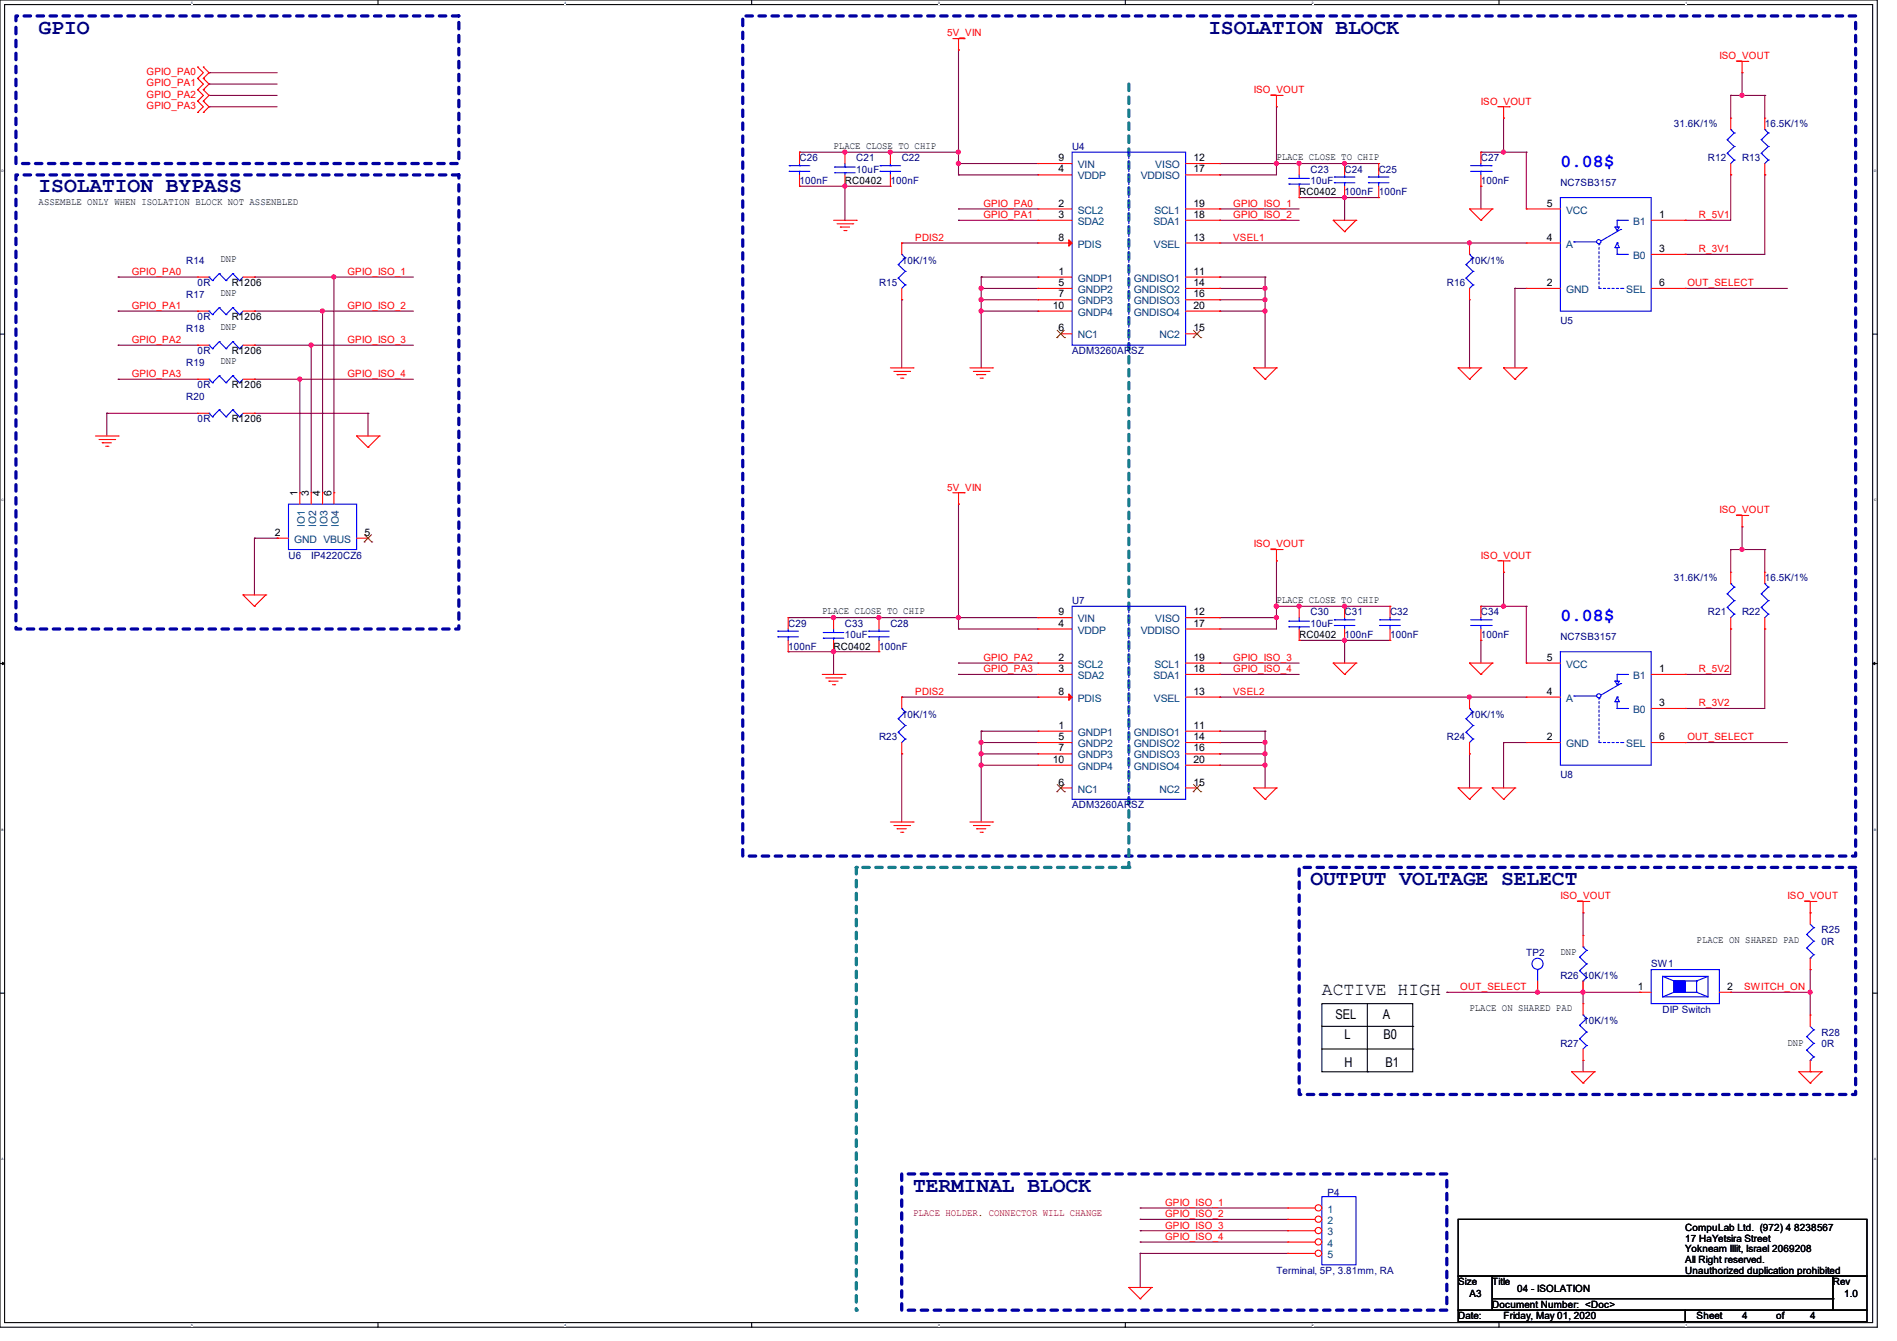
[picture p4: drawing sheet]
<svg xmlns="http://www.w3.org/2000/svg" width="297mm" height="210mm" viewBox="0 0 297 210" stroke-linecap="round" stroke-linejoin="round" font-family="sans-serif">
<path d="M0 0h293.9v207.9h-293.9zM.7 .7h292.5v206.4h-292.5z" fill="none" stroke="#000" stroke-width=".17"/>
<g fill="#fff">
<path d="M29.9 .1h.3v.6h-.3z"/>
<path d="M29.9 207.3h.3v.5h-.3z"/>
</g>
<path d="M59.2 0v.7M59.2 207.1v.8" fill="none" stroke="#000" stroke-width=".17"/>
<g fill="#fff">
<path d="M88.4 .1h.2v.6h-.2z"/>
<path d="M88.4 207.3h.2v.5h-.2z"/>
</g>
<path d="M117.7 0v.7M117.7 207.1v.8" fill="none" stroke="#000" stroke-width=".17"/>
<g fill="#fff">
<path d="M146.9 .1h.3v.6h-.3z"/>
<path d="M146.9 207.3h.3v.5h-.3z"/>
</g>
<path d="M176.2 0v.7M176.2 207.1v.8" fill="none" stroke="#000" stroke-width=".17"/>
<g fill="#fff">
<path d="M205.4 .1h.3v.6h-.3z"/>
<path d="M205.4 207.3h.3v.5h-.3z"/>
</g>
<path d="M234.7 0v.7M234.7 207.1v.8" fill="none" stroke="#000" stroke-width=".17"/>
<g fill="#fff">
<path d="M263.9 .1h.3v.6h-.3z"/>
<path d="M263.9 207.3h.3v.5h-.3z"/>
<path d="M.2 26.5h.3v.6h-.3z"/>
<path d="M293.4 26.5h.3v.6h-.3z"/>
<path d="M.2 78.1h.3v.6h-.3z"/>
<path d="M293.4 78.1h.3v.6h-.3z"/>
</g>
<path d="M0 52.3h.7M293.2 52.3h.7" fill="none" stroke="#000" stroke-width=".17"/>
<g fill="#fff">
<path d="M.2 129.7h.3v.6h-.3z"/>
<path d="M293.4 129.7h.3v.6h-.3z"/>
</g>
<path d="M0 103.9h.7M293.2 103.9h.7" fill="none" stroke="#000" stroke-width=".17"/>
<path d="M.4 103.7l.3 .2-.3 .2zM293.2 103.9l.3-.2v.4z" fill="#000" stroke="#000" stroke-width=".16"/>
<g fill="#fff">
<path d="M.2 181.3h.3v.6h-.3z"/>
<path d="M293.4 181.3h.3v.6h-.3z"/>
</g>
<path d="M0 155.5h.7M207 157.2h14.2v10.7h-14.2zM214.1 157.2v10.7M293.2 155.5h.7M207 164.3h14.2M207 160.7h14.2M214.1 167.9h.1M221.2 164.3h.1M221.2 160.7h.1" fill="none" stroke="#000" stroke-width=".17"/>
<path d="M116.3 2.5h174.2v131.6h-174.2zM2.5 27.4h69.3v71.1h-69.3zM203.4 135.8h87.1v35.6h-87.1zM141.2 183.9h85.3v21.3h-85.3z" fill="none" stroke="#0000a0" stroke-width=".51" stroke-dasharray="1 1"/>
<path d="M176.7 13.2v122.6" fill="none" stroke="#008080" stroke-width=".51" stroke-dasharray="1 1"/>
<circle cx="176.7" cy="135.8" r=".25" fill="#008080" stroke-dasharray="1 1"/>
<path d="M2.5 2.5h69.3v23.1h-69.3z" fill="none" stroke="#0000a0" stroke-width=".51" stroke-dasharray="1 1"/>
<path d="M134.1 135.8v69.4" fill="none" stroke="#008080" stroke-width=".51" stroke-dasharray="1 1"/>
<circle cx="134.1" cy="205.2" r=".25" fill="#008080" stroke-dasharray="1 1"/>
<path d="M176.7 135.8h-42.6" fill="none" stroke="#008080" stroke-width=".51" stroke-dasharray="1 1"/>
<circle cx="134.1" cy="135.8" r=".25" fill="#008080" stroke-dasharray="1 1"/>
<g fill="none" stroke="#800040" stroke-width=".17">
<path d="M32.7 14.9h.1M32.7 16.7h.1M32.7 13.2h.1M32.7 11.4h.1M32.7 14.9h10.7M32.7 16.7h10.7M32.7 13.2h10.7M32.7 11.4h10.7M150.1 7.8h.1M150.1 7.8v19.6M199.9 16.7h.1M199.9 16.7v10.7h-8.9"/>
<path d="M235.4 18.5h.1M235.4 18.5v5.3M271 14.9h.1M271 14.9v3.6M271 14.9h5.3M272.8 11.4h.1M272.8 14.9h.1M272.8 11.4v3.5M276.3 14.9h.1M276.3 14.9v3.6M125.2 29.2h.1M125.2 23.8h.1"/>
<path d="M125.2 23.8h24.9M125.2 29.2h14.2M132.3 23.8h.1M132.3 29.2h.1M132.3 29.2v5.3M139.4 23.8h.1M141.2 38.1h.1M141.2 38.1h21.3M150.1 25.6h.1M150.1 27.4h.1M150.1 23.8h.1M150.1 34.5h.1"/>
<path d="M150.1 32.7h.1M150.1 27.4h12.4M150.1 25.6h12.4M150.1 34.5h12.4M150.1 32.7h12.4M191 38.1h.1M191 32.7h.1M191 34.5h.1M191 25.6h.1M191 27.4h.1M191 38.1h48M191 25.6h24.9"/>
<path d="M191 34.5h12.4M191 32.7h12.4M199.9 25.6h.1M203.4 30.9h.1M203.4 25.6h.1M203.4 30.9h12.5M210.5 25.6h.1M210.5 30.9h.1M210.5 30.9v3.6M230.1 38.1h.1M231.9 29.2h.1M231.9 23.8h.1"/>
<path d="M231.9 29.2v3.5M231.9 23.8h7.1M235.4 23.8h.1M239 23.8h.1M239 23.8v8.9M263.9 34.5h.1M263.9 39.8h.1M271 27.4h.1M271 27.4v7.1h-7.1M276.3 27.4h.1M276.3 27.4v12.4h-12.4M18.5 43.4h.1"/>
<path d="M18.5 48.7h.1M18.5 54.1h.1M18.5 59.4h.1M18.5 43.4h12.4M18.5 48.7h12.4M18.5 54.1h12.4M18.5 59.4h12.4M39.8 59.4h.1M39.8 54.1h.1M39.8 48.7h.1M39.8 43.4h.1M39.8 43.4h24.9"/>
<path d="M39.8 48.7h24.9M39.8 54.1h24.9M39.8 59.4h24.9M46.9 59.4h.1M46.9 59.4v17.8M48.7 54.1h.1M48.7 54.1v23.1M50.5 48.7h.1M50.5 48.7v28.5M52.3 43.4h.1M52.3 43.4v33.8M141.2 46.9h.1"/>
<path d="M141.2 46.9v10.7M153.6 43.4h.1M153.6 48.7h.1M153.6 45.2h.1M153.6 46.9h.1M153.6 43.4v14.2M153.6 43.4h8.9M153.6 48.7h8.9M153.6 45.2h8.9M153.6 46.9h8.9M191 43.4h.1M191 45.2h.1"/>
<path d="M191 46.9h.1M191 48.7h.1M191 43.4h7.1M191 48.7h7.1M191 45.2h7.1M191 46.9h7.1M198.1 43.4h.1M198.1 45.2h.1M198.1 48.7h.1M198.1 46.9h.1M198.1 43.4v14.2M230.1 57.6h.1"/>
<path d="M230.1 46.9v10.7M237.2 45.2h.1M237.2 45.2h1.8M237.2 45.2v12.4M263.9 45.2h.1M263.9 45.2h16M16.7 64.7h.1M16.7 64.7h14.2M16.7 64.7v3.6M39.8 64.7h.1M39.8 64.7h17.8M57.6 64.7h.1"/>
<path d="M57.6 64.7v3.6M150.1 79h.1M150.1 79v19.5M39.8 84.3h.1M39.8 84.3v8.9M39.8 84.3h3.6M43.4 84.3h.1M123.4 96.7h.1M123.4 96.7h39.1M130.5 96.7h.1M137.6 96.7h.1M150.1 96.7h.1"/>
<path d="M150.1 98.5h.1M150.1 98.5h12.4M191 96.7h.1M191 98.5h.1M191 96.7h8.9M199.9 96.7h.1M199.9 87.8h.1M199.9 95h.1M199.9 87.8v10.7h-8.9M199.9 95h17.7M203.4 95h.1M210.5 95h.1"/>
<path d="M231.9 95h.1M231.9 95h7.1M235.4 95h.1M235.4 89.6h.1M235.4 89.6v5.4M239 95h.1M239 95v8.8M271 86.1h.1M271 98.5h.1M271 98.5v7.1h-7.1M271 86.1v3.5M271 86.1h5.3"/>
<path d="M272.8 82.5h.1M272.8 86.1h.1M272.8 82.5v3.6M276.3 86.1h.1M276.3 98.5h.1M276.3 86.1v3.5M276.3 98.5v12.5h-12.4M123.4 102.1h.1M123.4 102.1h14.2M130.5 102.1h.1M130.5 102.1v3.5M141.2 109.2h.1"/>
<path d="M141.2 118.1h.1M141.2 109.2h21.3M141.2 118.1v10.6M150.1 105.6h.1M150.1 103.8h.1M150.1 105.6h12.4M150.1 103.8h12.4M153.6 114.5h.1M153.6 119.8h.1M153.6 116.3h.1M153.6 118.1h.1M153.6 114.5h8.9"/>
<path d="M153.6 119.8h8.9M153.6 114.5v14.2M153.6 116.3h8.9M153.6 118.1h8.9M191 109.2h.1M191 114.5h.1M191 116.3h.1M191 118.1h.1M191 119.8h.1M191 103.8h.1M191 105.6h.1M191 109.2h48"/>
<path d="M191 114.5h7.1M191 119.8h7.1M191 116.3h7.1M191 118.1h7.1M191 105.6h12.4M191 103.8h12.4M198.1 114.5h.1M198.1 116.3h.1M198.1 119.8h.1M198.1 118.1h.1M198.1 114.5v8.9M203.4 100.3h.1"/>
<path d="M203.4 100.3h14.2M210.5 100.3h.1M210.5 100.3v3.5M230.1 109.2h.1M230.1 118.1h.1M230.1 118.1v5.3M231.9 100.3h.1M231.9 100.3v3.5M235.4 116.3h.1M235.4 116.3h3.6M235.4 116.3v7.1M263.9 105.6h.1"/>
<path d="M263.9 111h.1M263.9 116.3h.1M263.9 116.3h16M226.5 155.4h.1M226.5 155.4h30.3M240.7 155.4h.1M247.9 155.4h.1M247.9 153.6h.1M247.9 143h.1M247.9 143v3.5M247.9 153.6v3.6M271 155.4h.1"/>
<path d="M271 155.4h12.4M283.4 151.8h.1M283.4 155.4h.1M283.4 151.8v7.2M247.9 166.1h.1M247.9 166.1v1.8M178.5 189.2h.1M178.5 191h.1M178.5 192.7h.1M178.5 194.5h.1M178.5 196.3h.1M178.5 189.2h23.1"/>
<path d="M178.5 191h23.1M178.5 192.7h23.1M178.5 194.5h23.1M178.5 196.3h23.1M178.5 196.3v5.3"/>
</g>
<g fill="#f0f" stroke="#f0f" stroke-width=".17">
<circle cx="150.1" cy="96.7" r=".32"/>
<circle cx="153.6" cy="119.8" r=".32"/>
<circle cx="153.6" cy="116.3" r=".32"/>
<circle cx="153.6" cy="118" r=".32"/>
<circle cx="230.1" cy="109.2" r=".32"/>
<circle cx="272.7" cy="86" r=".32"/>
<circle cx="235.4" cy="94.9" r=".32"/>
<circle cx="198.1" cy="116.3" r=".32"/>
<circle cx="198.1" cy="119.8" r=".32"/>
<circle cx="198.1" cy="118" r=".32"/>
<circle cx="150.1" cy="25.6" r=".32"/>
<circle cx="150.1" cy="23.8" r=".32"/>
<circle cx="153.6" cy="48.7" r=".32"/>
<circle cx="153.6" cy="45.1" r=".32"/>
<circle cx="153.6" cy="46.9" r=".32"/>
<circle cx="230.1" cy="38" r=".32"/>
<circle cx="272.7" cy="14.9" r=".32"/>
<circle cx="235.4" cy="23.8" r=".32"/>
<circle cx="198.1" cy="45.1" r=".32"/>
<circle cx="198.1" cy="48.7" r=".32"/>
<circle cx="198.1" cy="46.9" r=".32"/>
<circle cx="247.8" cy="155.4" r=".32"/>
<circle cx="240.7" cy="155.4" r=".32"/>
<circle cx="283.4" cy="155.4" r=".32"/>
<circle cx="199.8" cy="96.7" r=".32"/>
<circle cx="139.4" cy="23.8" r=".32"/>
<circle cx="132.3" cy="23.8" r=".32"/>
<circle cx="132.3" cy="29.1" r=".32"/>
<circle cx="137.6" cy="96.7" r=".32"/>
<circle cx="130.5" cy="102" r=".32"/>
<circle cx="210.5" cy="94.9" r=".32"/>
<circle cx="203.4" cy="94.9" r=".32"/>
<circle cx="210.5" cy="100.3" r=".32"/>
<circle cx="210.5" cy="25.6" r=".32"/>
<circle cx="210.5" cy="30.9" r=".32"/>
<circle cx="130.5" cy="96.7" r=".32"/>
<circle cx="199.8" cy="94.9" r=".32"/>
<circle cx="199.8" cy="25.6" r=".32"/>
<circle cx="203.4" cy="25.6" r=".32"/>
<circle cx="46.9" cy="59.4" r=".32"/>
<circle cx="48.7" cy="54" r=".32"/>
<circle cx="50.5" cy="48.7" r=".32"/>
<circle cx="52.3" cy="43.4" r=".32"/>
</g>
<g fill="none" stroke="#f00" stroke-width=".17">
<path d="M30.9 15.8h.1M30.9 17.6h.1M30.9 12.3h.1M30.9 14.1h.1M30.9 10.5h.1M30.9 15.8l.9 .9-.9 .9M30.9 12.3l.9 .9-.9 .9M30.9 10.5l.9 .9-.9 .9M30.9 14.1l.9 .8-.9 .9M31.8 17.6h.1M31.8 15.8h.1M31.8 14.1h.1"/>
<path d="M31.8 12.3h.1M31.8 10.5h.1M31.8 15.8l.9 .9-.9 .9M31.8 12.3l.9 .9-.9 .9M31.8 10.5l.9 .9-.9 .9M31.8 14.1l.9 .8-.9 .9M149.2 6.1h1.8M150.1 7.8h.1M150.1 6.1v1.7M151 6.1h.1M199 14.9h1.7M199.9 16.7h.1"/>
<path d="M199.9 14.9v1.8M200.7 14.9h.1M234.5 16.7h1.8M235.4 18.5h.1M235.4 16.7v1.8M236.3 16.7h.1M271.9 9.6h1.7M272.8 11.4h.1M272.8 9.6v1.8M273.6 9.6h.1M276.3 18.5h.1M276.3 18.5v1.8"/>
<path d="M125.2 29.2h.1M125.2 23.8h.1M125.2 23.8v1.8M125.2 27.4v1.8M130.5 34.5h3.6M131.1 35.1h2.4M131.6 35.6h.1M131.6 35.6h1.4M132.1 36.1h.4M132.5 36.1h.1M133.5 35.1h.1M134.1 34.5h.1"/>
<path d="M162.5 25.6h.1M162.5 38.1h.1M162.5 27.4h.1M162.5 32.7h.1M162.5 34.5h.1M162.5 32.7h5.4M162.5 34.5h5.4M162.5 38.1h5.4M162.5 25.6h5.4M162.5 27.4h5.4M185.6 32.7h5.4M185.6 34.5h5.4"/>
<path d="M185.6 38.1h5.4M185.6 25.6h5.4M185.6 27.4h5.4M191 25.6h.1M191 38.1h.1M191 27.4h.1M191 32.7h.1M191 34.5h.1M203.4 25.6h.1M203.4 30.9h.1M203.4 25.6v1.8M203.4 29.2v1.7"/>
<path d="M208.7 34.5h.1M208.7 34.5h3.6M208.7 34.5l1.8 1.8M210.5 36.3h.1M210.5 30.9h.1M210.5 25.6h.1M210.5 25.6v1.8M210.5 29.2v1.7M212.3 34.5h.1M212.3 34.5l-1.8 1.8M215.9 30.9h.1M215.9 25.6h.1"/>
<path d="M215.9 25.6v1.8M215.9 29.2v1.7M230.1 32.7h.1M230.1 32.7h3.5M230.1 32.7l1.8 1.8M231.9 34.5h.1M231.9 29.2h.1M231.9 23.8h.1M231.9 23.8v1.8M231.9 27.4v1.8M233.6 32.7h.1M233.6 32.7l-1.7 1.8"/>
<path d="M239 32.7h.1M239 38.1h.1M239 32.7h5.3M239 38.1h5.3M258.5 34.5h5.4M258.5 39.8h5.4M263.9 34.5h.1M263.9 39.8h.1M276.3 27.4h.1M276.3 25.6v1.8M30.9 59.4h.1M30.9 59.4h1.8"/>
<path d="M38.1 59.4h1.7M39.8 59.4h.1M139.4 57.6h3.6M140 58.2h2.4M140.5 58.7h.1M140.5 58.7h1.4M141 59.2h.4M141.4 59.2h.1M142.4 58.2h.1M143 57.6h.1M151.8 57.6h3.6M152.4 58.2h2.5"/>
<path d="M152.9 58.7h.1M152.9 58.7h1.4M153.5 59.2h.3M153.8 59.2h.1M154.9 58.2h.1M155.4 57.6h.1M162.5 43.4h.1M162.5 45.2h.1M162.5 46.9h.1M162.5 48.7h.1M162.5 45.2h5.4M162.5 43.4h5.4"/>
<path d="M162.5 46.9h5.4M162.5 48.7h5.4M166.1 52.3h.1M166.1 52.3h1.8M185.6 45.2h5.4M185.6 43.4h5.4M185.6 46.9h5.4M185.6 48.7h5.4M185.6 52.3h1.8M187.4 52.3h.1M191 43.4h.1M191 45.2h.1"/>
<path d="M191 46.9h.1M191 48.7h.1M196.3 57.6h.1M196.3 57.6h3.6M196.3 57.6l1.8 1.8M198.1 59.4h.1M199.9 57.6h.1M199.9 57.6l-1.8 1.8M228.3 57.6h.1M228.3 57.6h3.6M228.3 57.6l1.8 1.8M230.1 59.4h.1"/>
<path d="M231.9 57.6h.1M231.9 57.6l-1.8 1.8M235.4 57.6h.1M235.4 57.6h3.6M235.4 57.6l1.8 1.8M237.2 59.4h.1M239 57.6h.1M239 45.2h.1M239 57.6l-1.8 1.8M239 45.2h5.3M258.5 45.2h5.4M263.9 45.2h.1"/>
<path d="M14.9 68.3h3.6M15.5 68.8h2.4M16 69.3h.1M16 69.3h1.4M16.6 69.9h.3M16.9 69.9h.1M17.9 68.8h.1M18.5 68.3h.1M30.9 64.7h.1M30.9 64.7h1.8M38.1 64.7h1.7M39.8 64.7h.1"/>
<path d="M46.9 77.2h.1M46.9 77.2v1.8M48.7 77.2h.1M48.7 77.2v1.8M50.5 77.2h.1M50.5 77.2v1.8M52.3 77.2h.1M52.3 77.2v1.8M55.8 68.3h.1M55.8 68.3h3.6M55.8 68.3l1.8 1.8M57.6 70.1h.1"/>
<path d="M59.4 68.3h.1M59.4 68.3l-1.8 1.8M149.2 77.2h1.8M150.1 79h.1M150.1 77.2v1.8M151 77.2h.1M38.1 93.2h.1M38.1 93.2h3.5M38.1 93.2l1.7 1.8M39.8 95h.1M41.6 93.2h.1M41.6 93.2l-1.8 1.8"/>
<path d="M43.4 84.3h.1M43.4 84.3h1.8M55.8 84.3h1.8M57.6 84.3h.1M123.4 96.7h.1M123.4 96.7v1.8M130.5 96.7h.1M130.5 96.7v1.8M199 86.1h1.7M199.9 87.8h.1M199.9 86.1v1.7M200.7 86.1h.1"/>
<path d="M203.4 95h.1M203.4 95v1.7M203.4 98.5v1.8M217.6 95h.1M217.6 95v1.7M217.6 98.5v1.8M234.5 87.8h1.8M235.4 89.6h.1M235.4 87.8v1.8M236.3 87.8h.1M271 98.5h.1M271 89.6h.1"/>
<path d="M271 89.6v1.8M271 96.7v1.8M271.9 80.7h1.7M272.8 82.5h.1M272.8 80.7v1.8M273.6 80.7h.1M276.3 98.5h.1M276.3 89.6h.1M276.3 89.6v1.8M276.3 96.7v1.8M123.4 102.1h.1M123.4 100.3v1.8"/>
<path d="M128.7 105.6h3.6M129.3 106.2h2.4M129.8 106.7h.1M129.8 106.7h1.4M130.3 107.2h.4M130.5 102.1h.1M130.5 100.3v1.8M130.7 107.2h.1M131.7 106.2h.1M132.3 105.6h.1M141.2 118.1h.1M141.2 109.2h.1"/>
<path d="M141.2 109.2v1.8M141.2 116.3v1.8M203.4 100.3h.1M208.7 103.8h.1M208.7 103.8h3.6M208.7 103.8l1.8 1.8M210.5 105.6h.1M212.3 103.8h.1M212.3 103.8l-1.8 1.8M217.6 100.3h.1M230.1 103.8h.1M230.1 103.8h3.5"/>
<path d="M230.1 103.8l1.8 1.8M231.9 105.6h.1M233.6 103.8h.1M233.6 103.8l-1.7 1.8M239 103.8h.1M239 116.3h.1M239 109.2h.1M239 103.8h5.3M239 116.3h5.3M239 109.2h5.3M258.5 105.6h5.4M258.5 111h5.4"/>
<path d="M258.5 116.3h5.4M263.9 105.6h.1M263.9 111h.1M263.9 116.3h.1M139.4 128.7h3.6M140 129.3h2.4M140.5 129.8h.1M140.5 129.8h1.4M141 130.3h.4M141.4 130.3h.1M142.4 129.3h.1M143 128.7h.1"/>
<path d="M151.8 128.7h3.6M152.4 129.3h2.5M152.9 129.8h.1M152.9 129.8h1.4M153.5 130.3h.3M153.8 130.3h.1M154.9 129.3h.1M155.4 128.7h.1M196.3 123.4h.1M196.3 123.4h3.6M196.3 123.4l1.8 1.8M198.1 125.2h.1"/>
<path d="M199.9 123.4h.1M199.9 123.4l-1.8 1.8M228.3 123.4h.1M228.3 123.4h3.6M228.3 123.4l1.8 1.8M230.1 125.2h.1M231.9 123.4h.1M231.9 123.4l-1.8 1.8M233.6 123.4h.1M233.6 123.4h3.6M233.6 123.4l1.8 1.8M235.4 125.2h.1"/>
<path d="M237.2 123.4h.1M237.2 123.4l-1.8 1.8M240.7 155.4h.1M240.7 153.6v1.8M247 141.2h1.8M247.9 143h.1M247.9 141.2v1.8M248.8 141.2h.1M256.8 155.4h.1M256.8 155.4h1.7M269.2 155.4h1.8M271 155.4h.1"/>
<path d="M282.5 141.2h1.8M283.4 143h.1M283.4 151.8h.1M283.4 141.2v3.5M283.4 150.1v1.7M284.3 141.2h.1M246.1 167.9h.1M246.1 167.9h3.5M246.1 167.9l1.8 1.7M247.9 169.6h.1M249.6 167.9h.1M249.6 167.9l-1.7 1.7"/>
<path d="M281.6 167.9h.1M281.6 167.9h3.6M281.6 167.9l1.8 1.7M283.4 169.6h.1M285.2 167.9h.1M285.2 167.9l-1.8 1.7M176.7 201.6h.1M176.7 201.6h3.6M176.7 201.6l1.8 1.8M178.5 203.4h.1M180.3 201.6h.1M180.3 201.6l-1.8 1.8"/>
</g>
<path d="M228.3 191h64v8.9h-64zM228.3 199.9h5.3v5.3h-5.3zM233.6 199.9h53.4v5.3h-53.4zM287 199.9h5.3v5.3h-5.3zM228.3 205.2h35.6v1.8h-35.6zM233.6 203.4h53.4M263.9 205.2h28.4v1.8h-28.4zM287 203.4h.1" fill="none" stroke="#000" stroke-width=".17"/>
<g fill="none" stroke="#00f" stroke-width=".17">
<path d="M123.6 26.8h.1M123.6 26h.1M123.6 26.8h3.2M123.6 26h3.2M125.2 26h.1M125.2 26.8h.1M125.2 25.6v.4M125.2 26.8v.6M167.9 23.8h17.7v30.3h-17.7zM201.8 27.9h.1M201.8 28.8h.1M201.8 27.9h3.2"/>
<path d="M201.8 28.8h3.2M203.4 28.8h.1M203.4 27.9h.1M203.4 27.4v.5M203.4 28.8v.4M208.9 28.6h.1M208.9 27.7h.1M208.9 28.6h3.2M208.9 27.7h3.2M210.5 27.7h.1M210.5 28.6h.1M210.5 27.4v.3"/>
<path d="M210.5 28.6v.6M214.2 28.6h.1M214.2 27.7h.1M214.2 28.6h3.3M214.2 27.7h3.3M215.9 27.7h.1M215.9 28.6h.1M215.9 27.4v.3M215.9 28.6v.6M230.3 26.8h3.2M230.3 26h3.2M231.9 26h.1"/>
<path d="M231.9 26.8h.1M231.9 25.6v.4M231.9 26.8v.6M233.5 26.8h.1M233.5 26h.1M244.3 30.9h14.2v17.8h-14.2zM246.4 37.9h.1M246.4 37.9h3.6M252.9 35.6h.1M252.9 38.8h.1M252.9 35.6h.6l-.3 .5M252.9 35.6l.3 .5"/>
<path d="M253.2 34.5h.1M253.2 35.6h.1M253.2 39.8h.1M253.2 36.1h.1M253.2 38.1h.1M253.2 34.5v1.1M253.2 38.8v1M253.2 34.5h1.8M253.2 39.8h1.8M253.2 38.1l.3 .7h-.6M253.2 38.1l-.3 .7M253.7 35.9h.1"/>
<path d="M253.7 35.9l-3 1.8M275.8 24h.1M275.8 21.9h.1M275.8 24l1.1 1.1M275.8 21.9l1.1 1M276.3 20.3h.1M276.3 20.3l.6 .5M276.9 25.1h.1M276.9 22.9h.1M276.9 20.8h.1M276.9 25.1l-.6 .5M276.9 22.9l-1.1 1.1"/>
<path d="M276.9 20.8l-1.1 1.1M32.7 59.4h.1M32.7 59.4l.6 .5M33.3 59.9h.1M34.3 58.8h.1M34.3 58.8l1.1 1.1M34.3 58.8l-1 1.1M35.4 59.9h.1M36.4 58.8h.1M36.4 58.8l1.1 1.1M36.4 58.8l-1 1.1M37.5 59.9h.1"/>
<path d="M38.1 59.4l-.6 .5M32.7 64.7h.1M32.7 64.7l.6 .6M33.3 65.3h.1M34.3 64.2h.1M34.3 64.2l1.1 1.1M34.3 64.2l-1 1.1M35.4 65.3h.1M36.4 64.2h.1M36.4 64.2l1.1 1.1M36.4 64.2l-1 1.1M37.5 65.3h.1"/>
<path d="M38.1 64.7l-.6 .6M45.2 79h10.6v7.1h-10.6zM121.8 99.7h.1M121.8 98.8h.1M121.8 99.7h3.2M121.8 98.8h3.2M123.4 98.8h.1M123.4 99.7h.1M123.4 98.5v.3M123.4 99.7v.6M128.9 99.1h.1M128.9 99.9h.1"/>
<path d="M128.9 99.1h3.2M128.9 99.9h3.2M130.5 99.9h.1M130.5 99.1h.1M130.5 98.5v.6M130.5 99.9v.4M201.8 97.3h.1M201.8 98.2h.1M201.8 97.3h3.2M201.8 98.2h3.2M203.4 98.2h.1M203.4 97.3h.1"/>
<path d="M203.4 96.7v.6M203.4 98.2v.3M216 98h.1M216 97.1h.1M216 98h3.2M216 97.1h3.2M217.6 97.1h.1M217.6 98h.1M217.6 96.7v.4M217.6 98v.5M270.4 95.1h.1M270.4 93h.1"/>
<path d="M270.4 95.1l1.1 1.1M270.4 93l1.1 1.1M271 91.4h.1M271 91.4l.5 .5M271.5 96.2h.1M271.5 94.1h.1M271.5 91.9h.1M271.5 96.2l-.5 .5M271.5 94.1l-1.1 1M271.5 91.9l-1.1 1.1M275.8 95.1h.1M275.8 93h.1"/>
<path d="M275.8 95.1l1.1 1.1M275.8 93l1.1 1.1M276.3 91.4h.1M276.3 91.4l.6 .5M276.9 96.2h.1M276.9 94.1h.1M276.9 91.9h.1M276.9 96.2l-.6 .5M276.9 94.1l-1.1 1M276.9 91.9l-1.1 1.1M140.6 114.7h.1M140.6 112.6h.1"/>
<path d="M140.6 114.7l1.1 1M140.6 112.6l1.1 1M141.2 111h.1M141.2 111l.5 .5M141.7 115.7h.1M141.7 113.6h.1M141.7 111.5h.1M141.7 115.7l-.5 .6M141.7 113.6l-1.1 1.1M141.7 111.5l-1.1 1.1M244.3 102.1h14.2v17.7h-14.2zM246.4 109h.1"/>
<path d="M246.4 109h3.6M252.9 106.7h.1M252.9 109.9h.1M252.9 106.7h.6l-.3 .5M252.9 106.7l.3 .5M253.2 105.6h.1M253.2 106.7h.1M253.2 111h.1M253.2 107.2h.1M253.2 109.2h.1M253.2 105.6h1.8M253.2 105.6v1.1"/>
<path d="M253.2 109.9v1.1M253.2 111h1.8M253.2 109.2l.3 .7h-.6M253.2 109.2l-.3 .7M253.7 107.1h.1M253.7 107.1l-3 1.7M240.7 151.8h.1M240.7 151.8v1.8M258.5 151.8h10.7v5.4h-10.7zM260.3 152.9h7.1v3.2h-7.1zM260.3 152.9l1.8 .7M262.1 153.6h3.5v1.8h-3.5z"/>
<path d="M262.1 155.4h.1M262.1 153.6h.1M262.1 155.4l-1.8 .7M265.6 155.4h.1M265.6 153.6h.1M265.6 155.4l1.8 .7M267.4 152.9l-1.8 .7M282.9 146.3h.1M282.9 148.5h.1M282.9 146.3l1.1 1.1M282.9 148.5l1.1 1M283.4 150.1h.1"/>
<path d="M283.4 144.7l.6 .6M284 145.3h.1M284 147.4h.1M284 149.5h.1M284 149.5l-.6 .6M284 145.3l-1.1 1M284 147.4l-1.1 1.1M207 187.4h5.3v10.7h-5.3z"/>
<circle cx="250.3" cy="37.8" r=".33"/>
<circle cx="250.3" cy="109" r=".33"/>
<circle cx="240.7" cy="150.9" r=".87"/>
</g>
<path d="M176.7 23.8v30.3M250.4 38.2h.1M176.7 54.1h.1M250.4 45.2h3.7M250.4 45.2v-7M254.1 45.2h.1M250.4 116.3h3.7M250.4 116.3v-7M250.4 109.3h.1M254.1 116.3h.1" fill="none" stroke="#00f" stroke-width=".17" stroke-dasharray=".3 .3"/>
<path d="M165.5 52.9h.1M165.5 51.7l1.2 1.2M166.6 51.7l-1.1 1.2M166.7 52.9h.1M186.8 52.9h.1M186.9 51.7l1.1 1.2M188 51.7l-1.2 1.2M188 52.9h.1M57 84.9h.1M57.1 83.7l1.1 1.2M58.2 83.7l-1.2 1.2M58.2 84.9h.1" fill="none" stroke="#804000" stroke-width=".16"/>
<path d="M262.1 153.6h1.8v1.8h-1.8z" fill-rule="evenodd" fill="#00f" stroke="#00f" stroke-width=".17"/>
<path d="M167.3 37.5l.6 .6-.6 .5z" fill="#f00" stroke="#f00" stroke-width=".17"/>
<circle cx="206.4" cy="189.2" r=".5" fill="#fff" stroke="#f00" stroke-width=".17"/>
<path d="M201.6 189.2h.1M201.6 189.2h4.3" fill="none" stroke="#f00" stroke-width=".17"/>
<circle cx="206.4" cy="190.9" r=".5" fill="#fff" stroke="#f00" stroke-width=".17"/>
<path d="M201.6 191h.1M201.6 191h4.3" fill="none" stroke="#f00" stroke-width=".17"/>
<circle cx="206.4" cy="192.7" r=".5" fill="#fff" stroke="#f00" stroke-width=".17"/>
<path d="M201.6 192.7h.1M201.6 192.7h4.3" fill="none" stroke="#f00" stroke-width=".17"/>
<circle cx="206.4" cy="194.5" r=".5" fill="#fff" stroke="#f00" stroke-width=".17"/>
<path d="M201.6 194.5h.1M201.6 194.5h4.3" fill="none" stroke="#f00" stroke-width=".17"/>
<circle cx="206.4" cy="196.3" r=".5" fill="#fff" stroke="#f00" stroke-width=".17"/>
<g fill="none" stroke="#f00" stroke-width=".17">
<path d="M271 18.5h.1M271 18.5v1.8M132.3 23.8h.1M132.3 29.2h.1M132.3 23.8v1.8M132.3 27.4v1.8M139.4 29.2h.1M139.4 23.8h.1M139.4 23.8v1.8M139.4 27.4v1.8M141.2 38.1h.1M141.2 38.1v1.7"/>
<path d="M230.1 38.1h.1M230.1 38.1v1.7M271 27.4h.1M271 25.6v1.8M30.9 54.1h.1M30.9 48.7h.1M30.9 43.4h.1M30.9 54.1h1.8M30.9 48.7h1.8M30.9 43.4h1.8M38.1 54.1h1.7M38.1 48.7h1.7"/>
<path d="M38.1 43.4h1.7M39.8 54.1h.1M39.8 48.7h.1M39.8 43.4h.1M141.2 46.9h.1M141.2 45.2v1.7M230.1 46.9h.1M230.1 45.2v1.7M137.6 96.7h.1M137.6 96.7v1.8M162.5 96.7h.1M162.5 98.5h.1"/>
<path d="M162.5 96.7h5.4M162.5 98.5h5.4M185.6 96.7h5.4M185.6 98.5h5.4M191 96.7h.1M191 98.5h.1M210.5 95h.1M210.5 95v1.7M210.5 98.5v1.8M231.9 95h.1M231.9 95v1.7M231.9 98.5v1.8"/>
<path d="M137.6 102.1h.1M137.6 100.3v1.8M162.5 114.5h.1M162.5 109.2h.1M162.5 116.3h.1M162.5 118.1h.1M162.5 119.8h.1M162.5 103.8h.1M162.5 105.6h.1M162.5 114.5h5.4M162.5 109.2h5.4M162.5 116.3h5.4"/>
<path d="M162.5 118.1h5.4M162.5 119.8h5.4M162.5 103.8h5.4M162.5 105.6h5.4M185.6 114.5h5.4M185.6 109.2h5.4M185.6 116.3h5.4M185.6 118.1h5.4M185.6 119.8h5.4M185.6 103.8h5.4M185.6 105.6h5.4M191 114.5h.1"/>
<path d="M191 116.3h.1M191 118.1h.1M191 119.8h.1M191 109.2h.1M191 103.8h.1M191 105.6h.1M210.5 100.3h.1M230.1 118.1h.1M230.1 109.2h.1M230.1 109.2v1.8M230.1 116.3v1.8M231.9 100.3h.1"/>
<path d="M166.1 123.4h.1M166.1 123.4h1.8M185.6 123.4h1.8M187.4 123.4h.1M247.9 157.2h.1M247.9 155.4h.1M247.9 146.5h.1M247.9 146.5v1.8M247.9 153.6v1.8M247.9 157.2v1.8M283.4 159h.1M283.4 159v1.7"/>
<path d="M247.9 166.1h.1M247.9 164.3v1.8M283.4 167.9h.1M283.4 166.1v1.8M201.6 196.3h.1M201.6 196.3h4.3"/>
</g>
<g fill="none" stroke="#00f" stroke-width=".17">
<path d="M130.7 26.2h.1M130.7 27.1h.1M130.7 26.2h3.2M130.7 27.1h3.2M132.3 27.1h.1M132.3 26.2h.1M132.3 25.6v.6M132.3 27.1v.3M137.8 26.8h.1M137.8 26h.1M137.8 26.8h3.2M137.8 26h3.2"/>
<path d="M139.4 26h.1M139.4 26.8h.1M139.4 25.6v.4M139.4 26.8v.6M141.2 39.8h.1M141.2 39.8l.5 .6M230.1 39.8h.1M230.1 39.8l.5 .6M270.4 24h.1M270.4 21.9h.1M270.4 24l1.1 1.1M270.4 21.9l1.1 1"/>
<path d="M271 20.3h.1M271 20.3l.5 .5M271.5 25.1h.1M271.5 22.9h.1M271.5 20.8h.1M271.5 25.1l-.5 .5M271.5 22.9l-1.1 1.1M271.5 20.8l-1.1 1.1M32.7 54.1h.1M32.7 48.7h.1M32.7 43.4h.1M32.7 54.1l.6 .5"/>
<path d="M32.7 48.7l.6 .6M32.7 43.4l.6 .5M33.3 54.6h.1M33.3 49.3h.1M33.3 43.9h.1M34.3 53.5h.1M34.3 48.2h.1M34.3 42.8h.1M34.3 53.5l1.1 1.1M34.3 53.5l-1 1.1M34.3 48.2l1.1 1.1M34.3 48.2l-1 1.1"/>
<path d="M34.3 42.8l1.1 1.1M34.3 42.8l-1 1.1M35.4 54.6h.1M35.4 49.3h.1M35.4 43.9h.1M36.4 53.5h.1M36.4 48.2h.1M36.4 42.8h.1M36.4 53.5l1.1 1.1M36.4 53.5l-1 1.1M36.4 48.2l1.1 1.1M36.4 48.2l-1 1.1"/>
<path d="M36.4 42.8l1.1 1.1M36.4 42.8l-1 1.1M37.5 54.6h.1M37.5 49.3h.1M37.5 43.9h.1M38.1 54.1l-.6 .5M38.1 48.7l-.6 .6M38.1 43.4l-.6 .5M140.6 43.6h.1M140.6 41.4h.1M140.6 43.6l1.1 1M140.6 41.4l1.1 1.1"/>
<path d="M141.7 44.6h.1M141.7 42.5h.1M141.7 40.4h.1M141.7 44.6l-.5 .6M141.7 42.5l-1.1 1.1M141.7 40.4l-1.1 1M229.5 43.6h.1M229.5 41.4h.1M229.5 43.6l1.1 1M229.5 41.4l1.1 1.1M230.6 44.6h.1M230.6 42.5h.1"/>
<path d="M230.6 40.4h.1M230.6 44.6l-.5 .6M230.6 42.5l-1.1 1.1M230.6 40.4l-1.1 1M136 99.7h.1M136 98.8h.1M136 99.7h3.2M136 98.8h3.2M137.6 98.8h.1M137.6 99.7h.1M137.6 98.5v.3M137.6 99.7v.6"/>
<path d="M167.9 95h17.7v30.2h-17.7zM208.9 98h.1M208.9 97.1h.1M208.9 98h3.2M208.9 97.1h3.2M210.5 97.1h.1M210.5 98h.1M210.5 96.7v.4M210.5 98v.5M230.3 98h3.2M230.3 97.1h3.2M231.9 97.1h.1"/>
<path d="M231.9 98h.1M231.9 96.7v.4M231.9 98v.5M233.5 98h.1M233.5 97.1h.1M229.5 114.7h.1M229.5 112.6h.1M229.5 114.7l1.1 1M229.5 112.6l1.1 1M230.1 111h.1M230.1 111l.5 .5M230.6 115.7h.1"/>
<path d="M230.6 113.6h.1M230.6 111.5h.1M230.6 115.7l-.5 .6M230.6 113.6l-1.1 1.1M230.6 111.5l-1.1 1.1M247.3 152h.1M247.3 149.9h.1M247.3 152l1.1 1.1M247.3 149.9l1.1 1.1M247.9 159h.1M247.9 148.3h.1M247.9 159l.5 .5"/>
<path d="M247.9 148.3l.5 .5M248.4 159.5h.1M248.4 153.1h.1M248.4 151h.1M248.4 148.8h.1M248.4 159.5l-1.1 1.1M248.4 153.1l-.5 .5M248.4 151l-1.1 1M248.4 148.8l-1.1 1.1M247.3 162.7h.1M247.3 160.6h.1M247.3 162.7l1.1 1"/>
<path d="M247.3 160.6l1.1 1M248.4 163.7h.1M248.4 161.6h.1M248.4 163.7l-.5 .6M248.4 161.6l-1.1 1.1M282.9 162.3h.1M282.9 164.5h.1M282.9 162.3l1.1 1.1M282.9 164.5l1.1 1M283.4 166.1h.1M283.4 160.7l.6 .6M284 161.3h.1"/>
<path d="M284 163.4h.1M284 165.5h.1M284 165.5l-.6 .6M284 161.3l-1.1 1M284 163.4l-1.1 1.1"/>
</g>
<path d="M176.7 95v30.2M176.7 125.2h.1" fill="none" stroke="#00f" stroke-width=".17" stroke-dasharray=".3 .3"/>
<path d="M167.3 108.7l.6 .5-.6 .5z" fill="#f00" stroke="#f00" stroke-width=".17"/>
<path d="M165.5 124h.1M165.5 122.9l1.2 1.1M166.6 122.9l-1.1 1.1M166.7 124h.1M186.8 124h.1M186.9 122.9l1.1 1.1M188 122.9l-1.2 1.1M188 124h.1" fill="none" stroke="#804000" stroke-width=".16"/>
<g fill="#f0f" stroke="#f0f" stroke-width=".17">
<circle cx="150.1" cy="96.7" r=".32"/>
<circle cx="153.6" cy="119.8" r=".32"/>
<circle cx="153.6" cy="116.3" r=".32"/>
<circle cx="153.6" cy="118" r=".32"/>
<circle cx="230.1" cy="109.2" r=".32"/>
<circle cx="272.7" cy="86" r=".32"/>
<circle cx="235.4" cy="94.9" r=".32"/>
<circle cx="198.1" cy="116.3" r=".32"/>
<circle cx="198.1" cy="119.8" r=".32"/>
<circle cx="198.1" cy="118" r=".32"/>
<circle cx="150.1" cy="25.6" r=".32"/>
<circle cx="150.1" cy="23.8" r=".32"/>
<circle cx="153.6" cy="48.7" r=".32"/>
<circle cx="153.6" cy="45.1" r=".32"/>
<circle cx="153.6" cy="46.9" r=".32"/>
<circle cx="230.1" cy="38" r=".32"/>
<circle cx="272.7" cy="14.9" r=".32"/>
<circle cx="235.4" cy="23.8" r=".32"/>
<circle cx="198.1" cy="45.1" r=".32"/>
<circle cx="198.1" cy="48.7" r=".32"/>
<circle cx="198.1" cy="46.9" r=".32"/>
<circle cx="247.8" cy="155.4" r=".32"/>
<circle cx="240.7" cy="155.4" r=".32"/>
<circle cx="283.4" cy="155.4" r=".32"/>
<circle cx="199.8" cy="96.7" r=".32"/>
<circle cx="139.4" cy="23.8" r=".32"/>
<circle cx="132.3" cy="23.8" r=".32"/>
<circle cx="132.3" cy="29.1" r=".32"/>
<circle cx="137.6" cy="96.7" r=".32"/>
<circle cx="130.5" cy="102" r=".32"/>
<circle cx="210.5" cy="94.9" r=".32"/>
<circle cx="203.4" cy="94.9" r=".32"/>
<circle cx="210.5" cy="100.3" r=".32"/>
<circle cx="210.5" cy="25.6" r=".32"/>
<circle cx="210.5" cy="30.9" r=".32"/>
<circle cx="130.5" cy="96.7" r=".32"/>
<circle cx="199.8" cy="94.9" r=".32"/>
<circle cx="199.8" cy="25.6" r=".32"/>
<circle cx="203.4" cy="25.6" r=".32"/>
<circle cx="46.9" cy="59.4" r=".32"/>
<circle cx="48.7" cy="54" r=".32"/>
<circle cx="50.5" cy="48.7" r=".32"/>
<circle cx="52.3" cy="43.4" r=".32"/>
</g>
<g font-size="3.3" fill="#000080">
<text x="6.1" y="5.2">GPIO</text>
<text x="189.2" y="5.2">ISOLATION BLOCK</text>
<text x="6.1" y="30.1">ISOLATION BYPASS</text>
<text x="205.2" y="138.6">OUTPUT VOLTAGE SELECT</text>
<text x="143" y="186.6">TERMINAL BLOCK</text>
</g>
<g font-size="2.8" fill="#00f">
<text x="244.3" y="26.2">0.08$</text>
<text x="244.3" y="97.3">0.08$</text>
</g>
<text font-size="2.8" x="207" y="155.9">ACTIVE HIGH</text>
<g font-size="2.1">
<text x="209.1" y="159.5">SEL</text>
<text x="216.5" y="159.5">A</text>
<text x="210.5" y="162.7">L</text>
<text x="210.5" y="167">H</text>
<text x="216.6" y="162.7">B0</text>
<text x="216.9" y="167">B1</text>
</g>
<g font-size="1.6" fill="#f00">
<text x="148.3" y="5.7">5V_VIN</text>
<text x="22.9" y="11.8">GPIO_PA0</text>
<text x="269.2" y="9.3">ISO_VOUT</text>
<text x="22.9" y="17.1">GPIO_PA3</text>
<text x="22.9" y="13.5">GPIO_PA1</text>
<text x="22.9" y="15.3">GPIO_PA2</text>
<text x="196.3" y="14.6">ISO_VOUT</text>
<text x="231.9" y="16.4">ISO_VOUT</text>
<text x="154" y="34.2">GPIO_PA1</text>
<text x="154" y="32.4">GPIO_PA0</text>
<text x="193.1" y="32.4">GPIO_ISO_1</text>
<text x="193.1" y="34.2">GPIO_ISO_2</text>
<text x="266" y="34.2">R_5V1</text>
<text x="143.3" y="37.7">PDIS2</text>
<text x="193.1" y="37.7">VSEL1</text>
<text x="266" y="39.5">R_3V1</text>
<text x="20.6" y="43.1">GPIO_PA0</text>
<text x="54.4" y="43.1">GPIO_ISO_1</text>
<text x="264.2" y="44.8">OUT_SELECT</text>
<text x="20.6" y="48.4">GPIO_PA1</text>
<text x="20.6" y="53.7">GPIO_PA2</text>
<text x="54.4" y="53.7">GPIO_ISO_3</text>
<text x="54.4" y="48.4">GPIO_ISO_2</text>
<text x="20.6" y="59.1">GPIO_PA3</text>
<text x="54.4" y="59.1">GPIO_ISO_4</text>
<text x="148.3" y="76.8">5V_VIN</text>
<text x="269.2" y="80.4">ISO_VOUT</text>
<text x="196.3" y="85.7">ISO_VOUT</text>
<text x="231.9" y="87.5">ISO_VOUT</text>
<text x="154" y="105.3">GPIO_PA3</text>
<text x="154" y="103.5">GPIO_PA2</text>
<text x="193.1" y="103.5">GPIO_ISO_3</text>
<text x="193.1" y="105.3">GPIO_ISO_4</text>
<text x="266" y="105.3">R_5V2</text>
<text x="143.3" y="108.8">PDIS2</text>
<text x="193.1" y="108.8">VSEL2</text>
<text x="266" y="110.6">R_3V2</text>
<text x="264.2" y="115.9">OUT_SELECT</text>
<text x="244.3" y="140.8">ISO_VOUT</text>
<text x="279.9" y="140.8">ISO_VOUT</text>
<text x="228.6" y="155.1">OUT_SELECT</text>
<text x="273.1" y="155.1">SWITCH_ON</text>
<text x="182.4" y="188.8">GPIO_ISO_1</text>
<text x="182.4" y="190.6">GPIO_ISO_2</text>
<text x="182.4" y="192.4">GPIO_ISO_3</text>
<text x="182.4" y="194.2">GPIO_ISO_4</text>
</g>
<g font-size="1.6">
<text x="130.5" y="23.3">PLACE CLOSE TO CHIP</text>
<text x="132.3" y="28.8">RC0402</text>
<text x="165.7" y="25.2">9</text>
<text x="165.7" y="27">4</text>
<text x="186.9" y="25.2">12</text>
<text x="186.9" y="27">17</text>
<text x="199.9" y="25.1">PLACE CLOSE TO CHIP</text>
<text x="6.1" y="32.2">ASSEMBLE ONLY WHEN ISOLATION BLOCK NOT ASSENBLED</text>
<text x="165.7" y="32.3">2</text>
<text x="165.7" y="34.1">3</text>
<text x="186.9" y="32.3">19</text>
<text x="186.9" y="34.1">18</text>
<text x="203.4" y="30.6">RC0402</text>
<text x="242.2" y="32.3">5</text>
<text x="259.8" y="34.1">1</text>
<text x="34.5" y="41.1">DNP</text>
<text x="165.7" y="37.7">8</text>
<text x="186.9" y="37.7">13</text>
<text x="242.2" y="37.7">4</text>
<text x="259.8" y="39.5">3</text>
<text x="34.5" y="46.4">DNP</text>
<text x="36.3" y="44.8">R1206</text>
<text x="165.7" y="43">1</text>
<text x="165.7" y="44.8">5</text>
<text x="165.7" y="46.6">7</text>
<text x="186.9" y="43">11</text>
<text x="186.9" y="44.8">14</text>
<text x="186.9" y="46.6">16</text>
<text x="242.2" y="44.8">2</text>
<text x="259.8" y="44.8">6</text>
<text x="34.5" y="51.7">DNP</text>
<text x="36.3" y="50.2">R1206</text>
<text x="164.8" y="48.3">10</text>
<text x="165.7" y="51.9">6</text>
<text x="186.9" y="48.3">20</text>
<text x="186.9" y="51.9">15</text>
<text x="34.5" y="57.1">DNP</text>
<text x="36.3" y="55.5">R1206</text>
<text x="36.3" y="60.8">R1206</text>
<text x="36.3" y="66.2">R1206</text>
<text x="46.6" y="77.7" transform="rotate(-90 46.6 77.7)">1</text>
<text x="48.3" y="77.7" transform="rotate(-90 48.3 77.7)">3</text>
<text x="50.1" y="77.7" transform="rotate(-90 50.1 77.7)">4</text>
<text x="51.9" y="77.7" transform="rotate(-90 51.9 77.7)">6</text>
<text x="43.1" y="83.9">2</text>
<text x="57.1" y="83.9">5</text>
<text x="199.9" y="94.4">PLACE CLOSE TO CHIP</text>
<text x="128.7" y="96.2">PLACE CLOSE TO CHIP</text>
<text x="130.5" y="101.7">RC0402</text>
<text x="165.7" y="96.4">9</text>
<text x="165.7" y="98.1">4</text>
<text x="186.9" y="96.4">12</text>
<text x="186.9" y="98.1">17</text>
<text x="203.4" y="99.9">RC0402</text>
<text x="165.7" y="103.5">2</text>
<text x="165.7" y="105.2">3</text>
<text x="186.9" y="103.5">19</text>
<text x="186.9" y="105.2">18</text>
<text x="242.2" y="103.5">5</text>
<text x="259.8" y="105.2">1</text>
<text x="165.7" y="108.8">8</text>
<text x="186.9" y="108.8">13</text>
<text x="242.2" y="108.8">4</text>
<text x="259.8" y="110.6">3</text>
<text x="164.8" y="119.5">10</text>
<text x="165.7" y="114.1">1</text>
<text x="165.7" y="115.9">5</text>
<text x="165.7" y="117.7">7</text>
<text x="186.9" y="114.1">11</text>
<text x="186.9" y="115.9">14</text>
<text x="186.9" y="117.7">16</text>
<text x="186.9" y="119.5">20</text>
<text x="242.2" y="115.9">2</text>
<text x="259.8" y="115.9">6</text>
<text x="165.7" y="123">6</text>
<text x="186.9" y="123">15</text>
<text x="244.3" y="149.5">DNP</text>
<text x="265.6" y="147.7">PLACE ON SHARED PAD</text>
<text x="256.4" y="155">1</text>
<text x="270.4" y="155">2</text>
<text x="230.1" y="158.4">PLACE ON SHARED PAD</text>
<text x="279.9" y="163.7">DNP</text>
<text x="263.9" y="197.7">All Right reserved.</text>
<text x="263.9" y="192.7">CompuLab Ltd. (972) 4 8238567</text>
<text x="263.9" y="194.5">17 HaYetsira Street</text>
<text x="263.9" y="196.1">Yokneam Illit, Israel 2069208</text>
<text x="228.3" y="201.3">Size</text>
<text x="230.1" y="203.1">A3</text>
<text x="233.6" y="201.3">Title</text>
<text x="237.5" y="202.3">04 - ISOLATION</text>
<text x="263.9" y="199.5">Unauthorized duplication prohibited</text>
<text x="287" y="201.3">Rev</text>
<text x="288.8" y="203.1">1.0</text>
<text x="228.3" y="206.6">Date:</text>
<text x="233.6" y="204.8">Document Number: &lt;Doc&gt;</text>
<text x="235.4" y="206.6">Friday, May 01, 2020</text>
<text x="265.6" y="206.6">Sheet</text>
<text x="272.8" y="206.6">4</text>
<text x="278.1" y="206.6">of</text>
<text x="283.4" y="206.6">4</text>
</g>
<g font-size="1.6" fill="#000080">
<text x="167.9" y="23.5">U4</text>
<text x="262.1" y="19.9">31.6K/1%</text>
<text x="276.3" y="19.9">16.5K/1%</text>
<text x="125.2" y="25.3">C26</text>
<text x="125.2" y="28.8">100nF</text>
<text x="134.1" y="25.3">C21</text>
<text x="134.1" y="27.1">10uF</text>
<text x="139.4" y="28.8">100nF</text>
<text x="141.2" y="25.3">C22</text>
<text x="205.2" y="27.1">C23</text>
<text x="205.2" y="28.8">10uF</text>
<text x="210.5" y="27.1">C24</text>
<text x="215.9" y="27.1">C25</text>
<text x="231.9" y="25.3">C27</text>
<text x="231.9" y="28.8">100nF</text>
<text x="244.3" y="29.2">NC7SB3157</text>
<text x="267.4" y="25.3">R12</text>
<text x="272.8" y="25.3">R13</text>
<text x="210.5" y="30.6">100nF 100nF</text>
<text x="29.2" y="41.3">R14</text>
<text x="141.2" y="41.3">10K/1%</text>
<text x="230.1" y="41.3">10K/1%</text>
<text x="29.2" y="46.6">R17</text>
<text x="30.9" y="44.8">0R</text>
<text x="137.6" y="44.8">R15</text>
<text x="226.5" y="44.8">R16</text>
<text x="29.2" y="51.9">R18</text>
<text x="30.9" y="50.2">0R</text>
<text x="244.3" y="50.7">U5</text>
<text x="29.2" y="57.3">R19</text>
<text x="30.9" y="55.5">0R</text>
<text x="167.9" y="55.5">ADM3260ARSZ</text>
<text x="29.2" y="62.6">R20</text>
<text x="30.9" y="60.8">0R</text>
<text x="30.9" y="66.2">0R</text>
<text x="45.2" y="87.5">U6</text>
<text x="48.7" y="87.5">IP4220CZ6</text>
<text x="167.9" y="94.6">U7</text>
<text x="262.1" y="91.1">31.6K/1%</text>
<text x="276.3" y="91.1">16.5K/1%</text>
<text x="123.4" y="98.2">C29</text>
<text x="123.4" y="101.7">100nF</text>
<text x="132.3" y="98.2">C33</text>
<text x="132.3" y="99.9">10uF</text>
<text x="137.6" y="101.7">100nF</text>
<text x="139.4" y="98.2">C28</text>
<text x="205.2" y="96.4">C30</text>
<text x="205.2" y="98.2">10uF</text>
<text x="210.5" y="96.4">C31</text>
<text x="210.5" y="99.9">100nF</text>
<text x="217.6" y="96.4">C32</text>
<text x="217.6" y="99.9">100nF</text>
<text x="231.9" y="96.4">C34</text>
<text x="231.9" y="99.9">100nF</text>
<text x="244.3" y="100.3">NC7SB3157</text>
<text x="267.4" y="96.4">R21</text>
<text x="272.8" y="96.4">R22</text>
<text x="141.2" y="112.4">10K/1%</text>
<text x="230.1" y="112.4">10K/1%</text>
<text x="137.6" y="115.9">R23</text>
<text x="226.5" y="115.9">R24</text>
<text x="244.3" y="121.8">U8</text>
<text x="167.9" y="126.6">ADM3260ARSZ</text>
<text x="239" y="149.7">TP2</text>
<text x="285.2" y="146.2">R25</text>
<text x="285.2" y="148">0R</text>
<text x="244.3" y="153.3">R26 10K/1%</text>
<text x="258.5" y="151.5">SW1</text>
<text x="247.9" y="160.4">10K/1%</text>
<text x="260.3" y="158.6">DIP Switch</text>
<text x="244.3" y="164">R27</text>
<text x="285.2" y="162.2">R28</text>
<text x="285.2" y="164">0R</text>
<text x="207.9" y="187.2">P4</text>
<text x="199.9" y="199.5">Terminal, 5P, 3.81mm, RA</text>
</g>
<g font-size="1.6" fill="#004080">
<text x="168.7" y="26.3">VIN</text>
<text x="168.7" y="28.1">VDDP</text>
<text x="178.6" y="28.1">VDDISO</text>
<text x="180.9" y="26.3">VISO</text>
<text x="168.7" y="33.4">SCL2</text>
<text x="168.7" y="35.2">SDA2</text>
<text x="180.6" y="35.2">SDA1</text>
<text x="180.8" y="33.4">SCL1</text>
<text x="245.2" y="33.4">VCC</text>
<text x="255.7" y="35.2">B1</text>
<text x="168.7" y="38.8">PDIS</text>
<text x="180.7" y="38.8">VSEL</text>
<text x="245.2" y="38.8">A</text>
<text x="255.7" y="40.6">B0</text>
<text x="168.7" y="44.1">GNDP1</text>
<text x="168.7" y="45.9">GNDP2</text>
<text x="168.7" y="47.7">GNDP3</text>
<text x="177.5" y="44.1">GNDISO1</text>
<text x="177.5" y="45.9">GNDISO2</text>
<text x="177.5" y="47.7">GNDISO3</text>
<text x="245.2" y="45.9">GND</text>
<text x="254.6" y="45.9">SEL</text>
<text x="168.7" y="49.4">GNDP4</text>
<text x="168.7" y="53">NC1</text>
<text x="177.5" y="49.4">GNDISO4</text>
<text x="181.6" y="53">NC2</text>
<text x="47.7" y="82.5" transform="rotate(-90 47.7 82.5)">IO1</text>
<text x="49.5" y="82.5" transform="rotate(-90 49.5 82.5)">IO2</text>
<text x="51.3" y="82.5" transform="rotate(-90 51.3 82.5)">IO3</text>
<text x="53" y="82.5" transform="rotate(-90 53 82.5)">IO4</text>
<text x="46.1" y="85">GND VBUS</text>
<text x="168.7" y="97.5">VIN</text>
<text x="168.7" y="99.2">VDDP</text>
<text x="178.6" y="99.2">VDDISO</text>
<text x="180.9" y="97.5">VISO</text>
<text x="168.7" y="104.6">SCL2</text>
<text x="168.7" y="106.3">SDA2</text>
<text x="180.6" y="106.3">SDA1</text>
<text x="180.8" y="104.6">SCL1</text>
<text x="245.2" y="104.6">VCC</text>
<text x="255.7" y="106.3">B1</text>
<text x="168.7" y="109.9">PDIS</text>
<text x="180.7" y="109.9">VSEL</text>
<text x="245.2" y="109.9">A</text>
<text x="255.7" y="111.7">B0</text>
<text x="168.7" y="115.2">GNDP1</text>
<text x="168.7" y="117">GNDP2</text>
<text x="168.7" y="118.8">GNDP3</text>
<text x="177.5" y="115.2">GNDISO1</text>
<text x="177.5" y="117">GNDISO2</text>
<text x="177.5" y="118.8">GNDISO3</text>
<text x="245.2" y="117">GND</text>
<text x="254.6" y="117">SEL</text>
<text x="168.7" y="120.6">GNDP4</text>
<text x="168.7" y="124.1">NC1</text>
<text x="177.5" y="120.6">GNDISO4</text>
<text x="181.6" y="124.1">NC2</text>
<text x="207.9" y="189.9">1</text>
<text x="207.9" y="191.7">2</text>
<text x="207.9" y="193.5">3</text>
<text x="207.9" y="195.2">4</text>
<text x="207.9" y="197">5</text>
</g>
<text font-size="1.6" fill="#800000" x="143" y="190.4">PLACE HOLDER. CONNECTOR WILL CHANGE</text>
<g font-size=".5">
<text x="29.9" y=".6">5</text>
<text x="88.4" y=".6">4</text>
<text x="146.9" y=".6">3</text>
<text x="205.4" y=".6">2</text>
<text x="263.9" y=".6">1</text>
<text x=".2" y="26.9">D</text>
<text x="293.4" y="26.9">D</text>
<text x=".2" y="78.5">C</text>
<text x="293.4" y="78.5">C</text>
<text x=".2" y="130.1">B</text>
<text x="293.4" y="130.1">B</text>
<text x=".2" y="181.7">A</text>
<text x="293.4" y="181.7">A</text>
<text x="29.9" y="207.7">5</text>
<text x="88.4" y="207.7">4</text>
<text x="146.9" y="207.7">3</text>
<text x="205.4" y="207.7">2</text>
<text x="263.9" y="207.7">1</text>
</g>
</svg>
